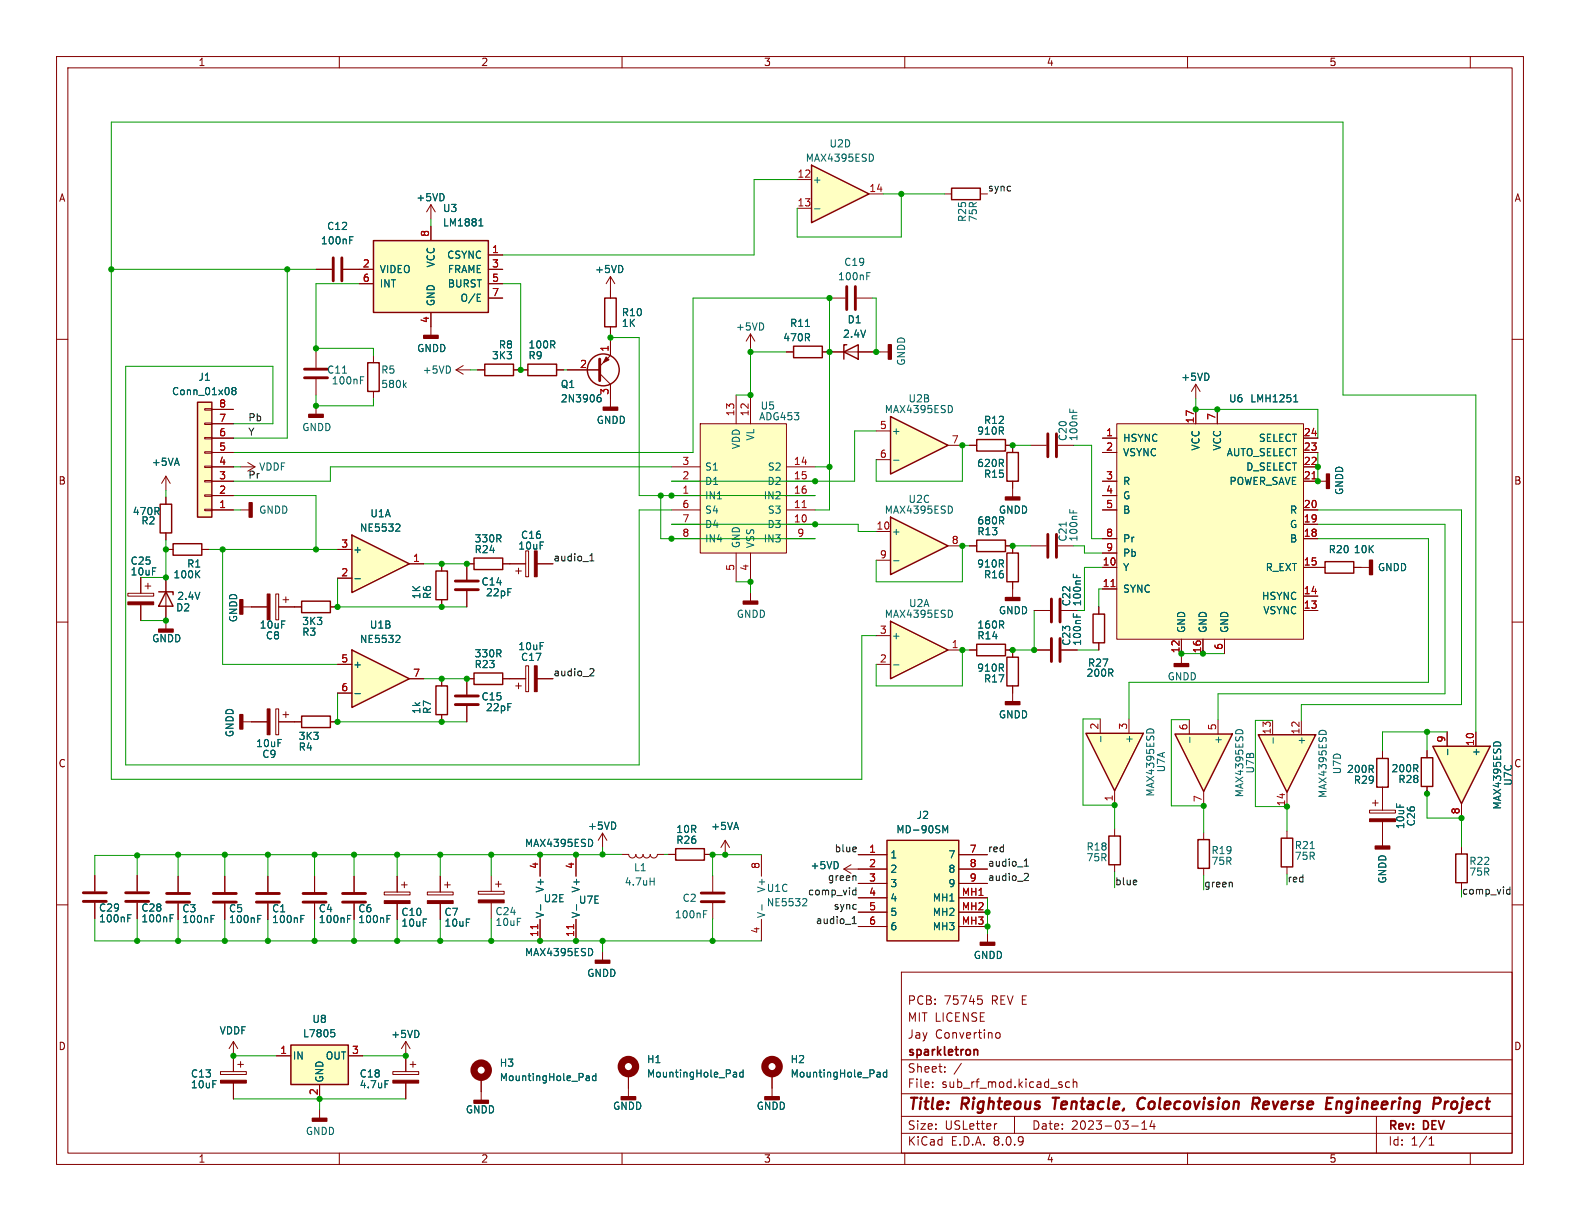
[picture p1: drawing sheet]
<svg xmlns="http://www.w3.org/2000/svg" width="279mm" height="216mm" viewBox="0 0 279 216" stroke-linecap="round" stroke-linejoin="round" font-family="sans-serif">
<g fill="none" stroke="#840000" stroke-width=".18">
<path d="M10 10h259.4v195.9h-259.4zM12 12h255.4v191.9h-255.4zM60 10v2M110 10v2M160 10v2M210 10v2M260 10v2M10 60h2M55.9 62.2v2.8M55.9 67.1v2.8M267.4 60h2M10 110h2"/>
<path d="M267.4 110h2M10 160h2M159.4 171.9h108v32h-108zM172.9 176.1h.7M173.1 176.7h.3l.3 .2-.1 .6-.5 .1M267.4 160h2M159.4 197.4h108M159.4 193.4h108M159.4 187.4h108M164.9 192.1v.2M164.9 191.4v.1M167.1 189.4v.2"/>
<path d="M167.1 188.7v.1M170 188l-1.3 1.9M176.1 182.9l.3-.3 .3 .1 .2 .2v.4l-.2 .2-.3 .1-.3-.3M176.3 198.7l-.3 .1M179.4 197.4v3M189.1 191.4l-.4-.1-.3 .3v.4l.2 .2h.5M189.8 191.4l.2-.1 .4 .1v.9M189.8 190.8v1.5M200.1 199.1h1.2M201.9 199.7h.9M201.9 198.6l.5-.4v1.5M203.7 198.1l-.3 1.1h.9"/>
<path d="M204.1 198.7v1M243.4 197.4v6.5M60 203.9v2M110 203.9v2M159.4 200.4h108M160 203.9v2M210 203.9v2M252.7 202.5h.9M252.7 201.4l.4-.4v1.5M260 203.9v2"/>
</g>
<path d="M186.1 194.1h1.2M186.7 194.1l-.2 2M202.1 194.1a1.13 1.13 0 0 0-.9 .7 1.13 1.13 0 0 0 .2 1.2l.3 .1 .5-.1M221.5 195.2h.8a.55 .55 0 0 0 .4-.5 .55 .55 0 0 0-.3-.6h-.7l-.3 2M222 195.2l.6 .9M236.4 194.8l-.1 1.3M237 194.8l-.6 .2M255.6 194.8l-.2 1.3M256.2 194.8l-.4 .1-.3 .3M256.8 195l-.2 .7 .2 .3" fill="none" stroke="#840000" stroke-width=".4"/>
<path d="M172.3 185.6h.5l.1 1" fill="none" stroke="#840000" stroke-width=".3"/>
<path d="M53.8 65.3h4.1M53.8 66.8h4.1" fill="none" stroke="#840000" stroke-width=".51"/>
<path d="M60.6 66h.7M63.7 67.2h.5M63.7 66.6h.6" fill="none" stroke="#006464" stroke-width=".18"/>
<path d="M156.8 148.6h12.7v17.8h-12.7z" fill="#ffffc2"/>
<path d="M156.8 148.6h12.7v17.8h-12.7z" fill="none" stroke="#840000" stroke-width=".25"/>
<g fill="none" stroke="#840000" stroke-width=".18">
<path d="M55.9 47.6h2.8M60.7 47.6h2.8M151.8 151.1h5M151.8 153.7h5M151.8 156.2h5M151.8 158.8h5M169.5 151.1h5.1M169.5 153.7h5.1M169.5 156.2h5.1M169.5 158.8h5.1M151.8 161.3h5M151.8 163.8h5"/>
<path d="M169.5 161.3h5.1M169.5 163.8h5.1"/>
</g>
<path d="M61.8 42.5h.5M61.8 41.9h.6M166.7 146l.5 .9 .4-.9v1.3" fill="none" stroke="#006464" stroke-width=".18"/>
<path d="M58.9 45.6v4.1M60.5 45.6v4.1" fill="none" stroke="#840000" stroke-width=".51"/>
<path d="M66 42.5h20.4v12.7h-20.4z" fill="#ffffc2"/>
<path d="M168.3 33.3h5.1v2h-5.1zM66 42.5h20.4v12.7h-20.4zM65 64.1h2.1v5.1h-2.1zM172.7 95.5h5.1v2h-5.1zM178.1 97.8h2v5.1h-2zM172.7 113.9h5.1v2.1h-5.1zM193.3 108.6h2v5.1h-2zM119.5 150.1h5.1v2h-5.1z" fill="none" stroke="#840000" stroke-width=".25"/>
<g fill="none" stroke="#840000" stroke-width=".18">
<path d="M167 34.3h1.3M173.4 34.3h1.2M63.5 47.6h2.5M63.5 50.2h2.5M76.2 40v2.5M76.2 55.2v4.1M86.4 45.1h2.5M86.4 47.6h2.5M86.4 50.2h2.5M86.4 52.7h2.5M55.9 71.8v1.5M66 62.9v1.2"/>
<path d="M66 69.2v1.3M80.6 65.4h2.6M80.6 65.4l1.3 .8M81.9 64.6l-1.3 .8M211.5 67.9l-.8 1.3M211.5 67.9v2.6M211.5 67.9l.7 1.3M82.5 99.7v2.8M171.4 96.5h1.3M177.8 96.5h1.3v1.3M179.1 86.4v1.5M182.2 96.5h2.8"/>
<path d="M187.1 96.5h2.8M82.5 104.5v2.8M132.7 104.8v1.5M171.4 114.9h1.3M177.8 114.9h1.3M179.1 102.9v2.8M182.9 114.9h2.8M182.9 108h2.8M187.7 114.9h2.8M187.7 108h2.8M194.3 107.3v1.3M194.3 113.7v1.2"/>
<path d="M208.9 115.8v1.5M109.9 151.1h1.3a.64 .64 0 0 0 .6 .6 .64 .64 0 0 0 .6-.6 .64 .64 0 0 0 .7 .6 .64 .64 0 0 0 .6-.6 .64 .64 0 0 0 .7 .6 .64 .64 0 0 0 .6-.6 .64 .64 0 0 0 .6 .6 .64 .64 0 0 0 .7-.6h1.2M118.2 151.1h1.3M124.6 151.1h1.2M126 154.9v2.8M126 159.7v2.8M134.6 151.1v3.8M149.2 153.7l1.3 .7M149.2 153.7h2.6M150.5 152.9l-1.3 .8M134.6 162.6v3.8M174.6 165.1v1.5"/>
<path d="M136.5 189.9v4"/>
</g>
<g fill="none" stroke="#006464" stroke-width=".18">
<path d="M84.7 39.9h.7M84.8 39l.2-.3v1.2M84.4 53.3h.6M84.4 52h.6M71.5 68l.3 .5M71.8 67.7l-.4 .5M188.5 92.3v.8M189.2 90.1v.6M189.8 90.3v.4M189.8 101.5v.6M189.8 108.5v.6M190.4 101.7v.4"/>
<path d="M190.4 108.7v.4M115 155.8h.7M115.7 155.2v1.3M134.7 160v.9M142.1 158.9h.3M142.7 159.3l-.8 .9h.8M124.4 161.6h.4M124.4 161h.6M155.2 189.6l.4 .1 .1 .7M155.7 190.4h-.5M155.7 189.9l-.5 .1M156.8 189.7l-.4-.1-.2 .2 .1 .6h.5"/>
<path d="M156.8 189.2v1.2"/>
</g>
<g fill="#840000" stroke="#840000" stroke-width=".25">
<path d="M177.8 105.7h2.5v.5h-2.5z"/>
<path d="M74.9 59.3h2.6v.5h-2.6z"/>
<path d="M173.4 166.6h2.5v.5h-2.5z"/>
<path d="M54.6 73.3h2.5v.5h-2.5z"/>
<path d="M177.8 87.9h2.5v.5h-2.5z"/>
<path d="M207.6 117.3h2.6v.6h-2.6z"/>
<path d="M131.4 106.3h2.6v.5h-2.6z"/>
<path d="M135.3 193.9h2.5v.5h-2.5z"/>
</g>
<path d="M185.3 94.5v4.1M186.8 94.5v4.1M80.5 102.7h4.1M80.5 104.3h4.1M185.9 105.9v4.1M185.9 112.9v4.1M187.5 105.9v4.1M187.5 112.9v4.1M124 157.9h4.1M124 159.4h4.1" fill="none" stroke="#840000" stroke-width=".51"/>
<circle cx="136.5" cy="188.6" r="1.27" fill="none" stroke="#840000" stroke-width="1.3"/>
<path d="M197.5 74.9h33v38.1h-33z" fill="#ffffc2"/>
<g fill="none" stroke="#840000" stroke-width=".18">
<path d="M194.9 77.5h2.6M197.5 74.9h33v38.1h-33zM211.5 72.4v2.5M215.3 72.4v2.5M230.5 77.5h2.5M194.9 95.3h2.6M194.9 80h2.6M194.9 90.2h2.6M194.9 85.1h2.6M194.9 87.6h2.6M194.9 97.8h2.6M230.5 95.3h2.5"/>
<path d="M230.5 92.7h2.5M230.5 80h2.5M230.5 90.2h2.5M230.5 85.1h2.5M230.5 82.6h2.5M194.9 100.3h2.6M194.9 104.1h2.6M208.9 113v2.6M212.7 113v2.6M216.5 113v2.6M230.5 100.3h2.5M230.5 108h2.5"/>
<path d="M230.5 105.4h2.5"/>
</g>
<path d="M232 84.7h.7M196.5 103.7h.7" fill="none" stroke="#a90000" stroke-width=".18"/>
<path d="M228.8 71.1h.7M228.9 70.1l.2-.3v1.3" fill="none" stroke="#006464" stroke-width=".18"/>
<path d="M123.8 74.9h15.3v22.9h-15.3z" fill="#ffffc2"/>
<g fill="none" stroke="#840000" stroke-width=".18">
<path d="M76.2 36.2l.8 1.3M76.2 36.2v2.5M76.2 36.2l-.8 1.3M123.8 74.9h15.3v22.9h-15.3zM130.2 69.9v5M132.7 69.9v5M118.7 87.6h5.1M118.7 92.7h5.1M118.7 90.2h5.1M118.7 82.6h5.1M118.7 85.1h5.1M118.7 95.3h5.1"/>
<path d="M130.2 97.8v5.1M132.7 97.8v5.1M139.1 87.6h5M139.1 92.7h5M139.1 90.2h5M139.1 82.6h5M139.1 85.1h5M139.1 95.3h5"/>
</g>
<path d="M141.8 89.8h.8" fill="none" stroke="#a90000" stroke-width=".18"/>
<path d="M143.5 29.2l10.2 5.1-10.2 5.1z" fill="#ffffc2"/>
<path d="M143.5 29.2l10.2 5.1-10.2 5.1z" fill="none" stroke="#840000" stroke-width=".25"/>
<path d="M141 31.8h2.5M141 36.8h2.5M153.7 34.3h2.5" fill="none" stroke="#840000" stroke-width=".18"/>
<path d="M144 36.9h1M154.2 27.3l.3 .5-.3 .7" fill="none" stroke="#006464" stroke-width=".18"/>
<path d="M157.5 109.9l10.1 5-10.1 5.1z" fill="#ffffc2"/>
<path d="M157.5 109.9l10.1 5-10.1 5.1z" fill="none" stroke="#840000" stroke-width=".25"/>
<path d="M154.9 117.5h2.6M154.9 112.4h2.6M167.6 114.9h2.6" fill="none" stroke="#840000" stroke-width=".18"/>
<path d="M158 117.6h1M168.2 108l.2 .4-.2 .7" fill="none" stroke="#006464" stroke-width=".18"/>
<path d="M157.5 91.4l10.1 5.1-10.1 5.1z" fill="#ffffc2"/>
<path d="M157.5 91.4l10.1 5.1-10.1 5.1zM178.1 116.2h2v5.1h-2z" fill="none" stroke="#840000" stroke-width=".25"/>
<path d="M154.9 94h2.6M154.9 99.1h2.6M167.6 96.5h2.6M179.1 114.9v1.3M179.1 121.3v2.8M128.2 148.6l-.7 1.3M128.2 148.6v2.5M128.2 148.6l.8 1.3" fill="none" stroke="#840000" stroke-width=".18"/>
<path d="M158 99.2h1M168.2 89.5l.2 .5-.2 .7" fill="none" stroke="#006464" stroke-width=".18"/>
<path d="M177.8 124.1h2.5v.5h-2.5z" fill="#840000" stroke="#840000" stroke-width=".25"/>
<path d="M253.4 132h10.1l-5.1 10.1z" fill="#ffffc2"/>
<path d="M251.3 134h2.1v5.1h-2.1zM253.4 132h10.1l-5.1 10.1z" fill="none" stroke="#840000" stroke-width=".25"/>
<path d="M252.3 132.7v1.3M252.3 139.1v1.2M255.9 129.4v2.6M261 129.4v2.6M258.4 142.1v2.6" fill="none" stroke="#840000" stroke-width=".18"/>
<path d="M256 132.5v1M264.2 131.4l.4-.2 .7 .2" fill="none" stroke="#006464" stroke-width=".18"/>
<path d="M222.5 129.9h10.2l-5.1 10.2z" fill="#ffffc2"/>
<path d="M222.5 129.9h10.2l-5.1 10.2z" fill="none" stroke="#840000" stroke-width=".25"/>
<path d="M225 127.4v2.5M230.1 127.4v2.5M227.6 140.1v2.5" fill="none" stroke="#840000" stroke-width=".18"/>
<path d="M225.1 130.5v.9M233.3 129.4l.5-.3 .7 .3" fill="none" stroke="#006464" stroke-width=".18"/>
<path d="M207.8 129.8h10.1l-5 10.2z" fill="#ffffc2"/>
<path d="M53.3 126.6h5.1v2.1h-5.1zM207.8 129.8h10.1l-5 10.2zM243.5 134.1h2v5.1h-2zM196.1 147.8h2v5.1h-2z" fill="none" stroke="#840000" stroke-width=".25"/>
<g fill="none" stroke="#840000" stroke-width=".18">
<path d="M52.1 127.6h1.2M58.4 127.6h1.3M82.5 120v2.8M82.5 124.8v2.8M210.3 127.3v2.5M212.9 140v2.5M215.4 127.3v2.5M244.5 132.8v1.3M244.5 139.2v1.3M106.6 147.3l.7 1.3M106.6 147.3v2.6M106.6 147.3l-.8 1.3"/>
<path d="M197.1 146.6v1.2M197.1 152.9v1.3"/>
</g>
<path d="M210.4 130.3v1M218.6 129.2l.5-.2 .6 .2" fill="none" stroke="#006464" stroke-width=".18"/>
<path d="M80.5 123.1h4.1M80.5 124.6h4.1" fill="none" stroke="#840000" stroke-width=".51"/>
<path d="M192 129.7h10.2l-5.1 10.1z" fill="#ffffc2"/>
<path d="M234.3 99.3h5.1v2h-5.1zM53.3 106.3h5.1v2h-5.1zM192 129.7h10.2l-5.1 10.1z" fill="none" stroke="#840000" stroke-width=".25"/>
<path d="M52.1 107.3h1.2M58.4 107.3h1.3M233 100.3h1.3M239.4 100.3h2.8M194.6 127.1v2.6M197.1 139.8v2.6M199.6 127.1v2.6" fill="none" stroke="#840000" stroke-width=".18"/>
<path d="M194.7 130.2v1M202.8 129.1l.5-.2 .7 .2" fill="none" stroke="#006464" stroke-width=".18"/>
<path d="M242.2 99.1h.5v2.5h-.5z" fill="#840000" stroke="#840000" stroke-width=".25"/>
<path d="M62.2 114.9l10.2 5.1-10.2 5.1z" fill="#ffffc2"/>
<path d="M93.3 64.4h5.1v2h-5.1zM172.7 77.7h5.1v2.1h-5.1zM83.8 98.7h5.1v2h-5.1zM178.1 80h2v5.1h-2zM62.2 114.9l10.2 5.1-10.2 5.1zM83.8 119h5.1v2h-5.1zM77.1 121.3h2v5.1h-2z" fill="none" stroke="#840000" stroke-width=".25"/>
<g fill="none" stroke="#840000" stroke-width=".18">
<path d="M92.1 65.4h1.2M98.4 65.4h1.3M171.4 78.7h1.3M177.8 78.7h1.3v1.3M182.2 78.7h2.8M187.1 78.7h2.8M82.5 99.7h1.3M88.9 99.7h4.1M93 97.4h.5v4.6h-.5zM95 99.7h2.8M179.1 85.1v1.3M233 85.1h1.6"/>
<path d="M59.7 117.5h2.5M91.2 101h1M91.7 100.5v1M93 117.7h.5v4.6h-.5zM59.7 122.6h2.5M72.4 120h2.5M78.1 120v1.3M78.1 126.4v1.2M82.5 120h1.3M88.9 120h4.1M91.2 121.3h1M91.7 120.8v1"/>
<path d="M95 120h2.8"/>
</g>
<path d="M189.2 72.3v.6M189.8 72.5v.4M70.2 112.3l.4 .1 .1 .3-.8 .9h.8M62.8 122.7h.9" fill="none" stroke="#006464" stroke-width=".18"/>
<g fill="#840000" stroke="#840000" stroke-width=".18">
<path d="M94.5 117.7h.5v4.6h-.5z"/>
<path d="M94.5 97.4h.5v4.6h-.5z"/>
</g>
<path d="M234.6 83.8h.5v2.6h-.5z" fill="#840000" stroke="#840000" stroke-width=".25"/>
<path d="M185.3 76.7v4.1M186.8 76.7v4.1" fill="none" stroke="#840000" stroke-width=".51"/>
<path d="M62.2 94.6l10.2 5.1-10.2 5.1z" fill="#ffffc2"/>
<path d="M85.7 64.4h5.1v2h-5.1zM62.2 94.6l10.2 5.1-10.2 5.1zM77.1 101h2v5h-2zM211.8 148.5h2.1v5h-2.1z" fill="none" stroke="#840000" stroke-width=".25"/>
<path d="M84.5 65.4h1.2M90.8 65.4h1.3M59.7 97.2h2.5M72.4 99.7h2.5M78.1 99.7v1.3M59.7 102.2h2.5M78.1 106v1.3M212.9 147.2v1.3M212.9 153.5v1.3" fill="none" stroke="#840000" stroke-width=".18"/>
<path d="M70.2 92.7h.4l.1 .3-.8 .9h.8M62.8 102.3h.9" fill="none" stroke="#006464" stroke-width=".18"/>
<path d="M34.9 71.1h2.6v20.3h-2.6z" fill="#ffffc2"/>
<g fill="none" stroke="#840000" stroke-width=".18">
<path d="M107.9 48.9l.8 1.3M107.9 48.9v3.8M107.9 57.8v1.3M107.9 48.9l-.7 1.3M132.7 59.1l.8 1.2M132.7 59.1v2.5M132.7 59.1l-.7 1.2M146.7 52.7h2.8M151.5 52.7h2.8M36.2 72.3h1.3v.2h-1.3zM36.2 74.8h1.3v.3h-1.3zM36.2 77.3h1.3v.3h-1.3z"/>
<path d="M36.2 79.9h1.3v.2h-1.3zM37.5 77.5h3.8M37.5 74.9h3.8M37.5 72.4h3.8M100.3 65.4h5.7M106 66l1.9 1.9v4.1M107.9 60.3v2.6l-1.9 1.9M146.7 62.2h7.6M155.6 62.2h1.5M29.3 84.2l-.7 1.3M29.3 84.2v2.5M29.3 84.2l.8 1.3"/>
<path d="M36.2 82.4h1.3v.3h-1.3zM36.2 85h1.3v.2h-1.3zM36.2 87.5h1.3v.3h-1.3zM36.2 90h1.3v.3h-1.3zM37.5 90.2h3.8M37.5 87.6h3.8M37.5 85.1h3.8M37.5 82.6h3.8M37.5 80h3.8M42.5 90.2h1.6M42.5 82.6h2.6M43.8 81.8l1.3 .8"/>
<path d="M45.1 82.6l-1.3 .7M22.6 104.9h4.6v.5h-4.6zM24.9 102.1v2.8M24.9 106.9v2.8M25.7 103.6h1M26.2 103.1v1M29.3 102.1v9.2M42.9 107.3h4.3M48.8 105h.5v4.6h-.5zM49.3 107.3h2.8M50 106h1.1M50.5 105.5v1.1"/>
<path d="M42.9 127.6h4.3M48.8 125.3h.5v4.6h-.5zM49.3 127.6h2.8M50 126.4h1.1M50.5 125.9v1M16.8 154.8v2.8M16.8 159.6v2.8M24.3 154.8v2.8M24.3 159.6v2.8M31.5 154.9v2.8M31.5 159.8v2.8M39.8 154.9v2.8"/>
<path d="M39.8 159.8v2.8M47.4 154.9v2.8M47.4 159.8v2.8M55.6 154.9v2.8M55.6 159.8v2.8M62.6 154.9v2.8M62.6 159.8v2.8M67.9 157.7h4.6v.5h-4.6zM70.2 154.9v2.8M70.2 159.8v2.8M71 156.5h1M71.5 156v1"/>
<path d="M84.6 157.6h4.6v.5h-4.6zM86.9 154.8v2.8M86.9 159.6v2.8M87.6 156.3h1M88.1 155.8v1M95.5 151.1v3.8M101.9 151.1v3.8M227.6 146.9v1.3M227.6 153.3v1.3M242.2 143.3h4.6v.5h-4.6zM242.7 142h1M243.2 141.5v1"/>
<path d="M244.5 140.5v2.8M244.5 145.3v4.3M258.4 149.7v1.3M258.4 156.1v1.3M95.5 162.6v3.8M101.9 162.6v3.8M106.6 168.3v1.5M69.5 189.5h4.5v.5h-4.5zM71.8 184.2l-.8 1.2M71.8 184.2v5.3M71.8 191.5v2.8M71.8 184.2l.7 1.2"/>
<path d="M72.5 188.2h1M73 187.7v1M85.1 190.5v4.1M111.1 189.9v4"/>
</g>
<g fill="none" stroke="#840000" stroke-width=".25">
<path d="M106.9 52.7h2.1v5.1h-2.1zM34.9 71.1h2.6v20.3h-2.6zM149.2 62.2l2.6-1.2v2.5zM149.7 61h-.5v2.5M28.1 104.6h2.5v.6M29.3 104.6l1.3 2.6h-2.5zM226.6 148.2h2v5.1h-2zM257.4 151h2.1v5.1h-2.1z"/>
<circle cx="106.7" cy="65.4" r="2.82"/>
</g>
<g fill="none" stroke="#006464" stroke-width=".18">
<path d="M153.3 48.8h.4M153.3 48.2h.6M41.2 69.1l-.2-.3 .2-.3h.3l.2 .3-.2 .3M41.2 69.1l-.2 .2 .1 .4 .1 .1 .4-.1 .1-.1v-.3l-.2-.2M41.2 69.1h.3M105.9 69.8l-.1 .1M106.1 70.3h-.4M106.2 70.4v.5l-.1 .2-.4-.1M95.6 160v.9M101.9 160v.9M104.6 148.5l.2 .5-.2 .6M231.7 150.1h.7"/>
<path d="M22.6 162.3h.4M22.6 161.7h.6M30.1 162.3h.4M30.1 161.7h.6M37.3 162.5h.4M37.3 161.9h.6M45.6 162.5h.4M45.6 161.9h.6M53.2 162.5h.4M53.2 161.9h.6M61.5 162.5h.4M61.5 161.9h.6"/>
<path d="M68.4 162.5h.5M68.4 161.9h.6M104.6 167.8l.2 .5-.2 .6M68.1 191.1h.6M103.8 190.2l.4 .1v.8M104.2 191l-.4 .1M104.2 190.5l-.4 .1M105.4 190.3l-.4-.1-.2 .3 .1 .5h.5M105.4 189.8v1.3M129.8 189.6l.4 .1 .1 .7M130.3 190.4h-.5M130.3 189.9l-.5 .1"/>
<path d="M131.4 189.7l-.4-.1-.2 .2 .1 .6h.5M131.4 189.2v1.2"/>
</g>
<g fill="#840000" stroke="#840000" stroke-width=".25">
<path d="M243.2 149.6h2.5v.5h-2.5z"/>
<path d="M106.7 72h2.5v.5h-2.5z"/>
<path d="M157.1 61h.5v2.5h-.5z"/>
<path d="M42.4 126.4h.5v2.5h-.5z"/>
<path d="M44.1 88.9h.5v2.5h-.5z"/>
<path d="M42.4 106h.5v2.6h-.5z"/>
<path d="M83.8 194.6h2.6v.5h-2.6z"/>
<path d="M105.3 169.8h2.5v.5h-2.5z"/>
<path d="M28.1 111.3h2.5v.5h-2.5z"/>
<path d="M109.9 193.9h2.5v.5h-2.5z"/>
</g>
<g fill="#840000" stroke="#840000" stroke-width=".18">
<path d="M242.2 144.8h4.6v.5h-4.6z"/>
<path d="M107.2 63.1l.5 .5-1 .5z"/>
<path d="M47.2 105h.6v4.6h-.6z"/>
<path d="M84.6 159.1h4.6v.5h-4.6z"/>
<path d="M47.2 125.3h.6v4.6h-.6z"/>
<path d="M67.9 159.3h4.6v.5h-4.6z"/>
<path d="M69.5 191h4.5v.5h-4.5z"/>
<path d="M22.6 106.4h4.6v.5h-4.6z"/>
</g>
<g fill="none" stroke="#840000" stroke-width=".51">
<path d="M149.7 50.7v4M151.3 50.7v4M106 63.5v3.8M14.7 157.9h4.1M14.7 159.4h4.1M22.2 157.9h4.1M22.2 159.4h4.1M29.5 158h4M29.5 159.5h4M37.7 158h4.1M37.7 159.5h4.1M45.3 158h4.1"/>
<path d="M45.3 159.5h4.1M53.6 158h4.1M53.6 159.5h4.1M60.6 158h4M60.6 159.5h4"/>
</g>
<path d="M95.1 163.5v.7M101.4 163.5v.7" fill="none" stroke="#a90000" stroke-width=".18"/>
<g fill="none" stroke="#840000" stroke-width="1.3">
<circle cx="85.1" cy="189.2" r="1.27"/>
<circle cx="111.1" cy="188.6" r="1.27"/>
</g>
<path d="M157.5 73.7l10.1 5-10.1 5.1z" fill="#ffffc2"/>
<path d="M157.5 73.7l10.1 5-10.1 5.1z" fill="none" stroke="#840000" stroke-width=".25"/>
<path d="M154.9 76.2h2.6M167.6 78.7h2.6M154.9 81.3h2.6M75.6 157.7h4.5v.5h-4.5zM77.9 154.9v2.8M77.9 159.8v2.8M78.6 156.5h1M79.1 156v1" fill="none" stroke="#840000" stroke-width=".18"/>
<path d="M168.2 71.8l.2 .4-.2 .7M158 81.4h1" fill="none" stroke="#006464" stroke-width=".18"/>
<path d="M75.6 159.3h4.5v.5h-4.5z" fill="#840000" stroke="#840000" stroke-width=".18"/>
<path d="M51.4 184.8h10.2v7h-10.2z" fill="#ffffc2"/>
<path d="M140.3 61.2h5.1v2h-5.1zM28.3 89.2h2.1v5h-2.1zM30.6 96.1h5.1v2.1h-5.1zM51.4 184.8h10.2v7h-10.2z" fill="none" stroke="#840000" stroke-width=".25"/>
<g fill="none" stroke="#840000" stroke-width=".18">
<path d="M55.9 47.6h2.8M60.7 47.6h5.3M63.5 50.2h2.5M76.2 40v2.5M76.2 55.2v2.6M86.4 45.1h2.5M86.4 47.6h2.5M86.4 50.2h2.5M86.4 52.7h2.5M107.9 51.4v1.3M107.9 57.8v1.3M37.5 77.5h3.8"/>
<path d="M37.5 74.9h3.8M37.5 72.4h3.8M84.5 65.4h1.2M90.8 65.4h2.5M98.4 65.4h1.3M100.3 65.4h5.7M107.9 60.3v2.6M107.9 67.9v2.6M139.1 62.2h1.2M145.4 62.2h3.8M151.8 62.2h2.5M171.4 78.7h1.3"/>
<path d="M177.8 78.7h1.3v1.3M194.9 77.5h2.6M211.5 72.4v2.5M215.3 72.4v2.5M230.5 77.5h2.5M29.3 87.9v1.3M29.3 94.2v1.3M29.3 97.2h1.3M35.7 97.2h1.3M37.5 80h3.8M37.5 90.2h3.8M37.5 85.1h3.8"/>
<path d="M37.5 82.6h3.8M37.5 87.6h3.8M59.7 97.2h2.5M72.4 99.7h2.5M78.1 99.7v1.3M83.8 99.7h-1.3v2.8M88.9 99.7h4.1M95 99.7h2.8M171.4 96.5h1.3M177.8 96.5h1.3v1.3M179.1 85.1v1.3M194.9 95.3h2.6"/>
<path d="M194.9 80h2.6M194.9 90.2h2.6M194.9 85.1h2.6M194.9 87.6h2.6M194.9 97.8h2.6M230.5 95.3h2.5M230.5 92.7h2.5M230.5 80h2.5M230.5 90.2h2.5M230.5 85.1h2.5M230.5 82.6h2.5M24.9 102.1v2.8"/>
<path d="M24.9 106.9v2.8M29.3 102.1v2.5M29.3 107.2v2.5M44.4 107.3h2.8M49.3 107.3h4M58.4 107.3h1.3M59.7 117.5h2.5M59.7 102.2h2.5M78.1 106v1.3M82.5 104.5v2.8M171.4 114.9h1.3M177.8 114.9h1.3v1.3"/>
<path d="M179.1 102.9v1.2M182.9 114.9h2.8M182.9 108h2.8M187.7 114.9h2.8M187.7 108h2.8M194.3 107.3v1.3M194.3 113.7v1.2M194.9 100.3h2.6M194.9 104.1h2.6M208.9 113v2.6M212.7 113v2.6M216.5 113v2.6"/>
<path d="M230.5 108h2.5M230.5 100.3h3.8M230.5 105.4h2.5M239.4 100.3h1.3M44.4 127.6h2.8M49.3 127.6h4M58.4 127.6h1.3M59.7 122.6h2.5M72.4 120h2.5M78.1 120v1.3M78.1 126.4v1.2M82.5 124.8v2.8"/>
<path d="M83.8 120h-1.3v2.8M88.9 120h4.1M95 120h2.8M179.1 121.3v1.3M244.5 132.8v1.3M244.5 139.2v4.1M252.3 132.7v1.3M252.3 139.1v1.2M255.9 129.4v2.6M261 129.4v2.6M16.8 154.8v2.8M16.8 159.6v2.8"/>
<path d="M24.3 154.8v2.8M24.3 159.6v2.8M31.5 154.9v2.8M31.5 159.8v2.8M39.8 154.9v2.8M39.8 159.8v2.8M47.4 154.9v2.8M47.4 159.8v2.8M55.6 154.9v2.8M55.6 159.8v2.8M62.6 154.9v2.8M62.6 159.8v2.8"/>
<path d="M70.2 154.9v2.8M70.2 159.8v2.8M77.9 154.9v2.8M77.9 159.8v2.8M95.5 151.1v3.8M101.9 151.1v3.8M118.2 151.1h1.3M124.6 151.1h1.2M151.8 151.1h5M151.8 153.7h5M151.8 156.2h5M151.8 158.8h5"/>
<path d="M169.5 151.1h5.1M169.5 153.7h5.1M169.5 156.2h5.1M169.5 158.8h5.1M244.5 145.3v2.8M258.4 142.1v2.6M95.5 162.6v3.8M101.9 162.6v3.8M151.8 161.3h5M151.8 163.8h5M169.5 161.3h5.1M169.5 163.8h5.1"/>
<path d="M39 189.5h4.6v.5h-4.6zM41.3 184.2l-.8 1.2M41.3 184.2v5.3M41.3 191.5v2.8M41.3 184.2l.7 1.2M42 188.2h1.1M42.5 187.7v1M48.9 186.7h2.5M56.5 191.8v2.5M56.5 196.2v1.5M61.6 186.7h2.5M71.8 186.7v2.8"/>
<path d="M71.8 191.5v2.8M85.1 190.5v2.5M111.1 189.9v2.5M136.5 189.9v2.5"/>
</g>
<g fill="none" stroke="#006464" stroke-width=".18">
<path d="M84.7 39.9h.7M84.8 39l.2-.3v1.2M61.8 42.5h.5M61.8 41.9h.6M84.4 53.3h.6M84.4 52h.6M142.4 57.7h.8M41.2 69.1l-.2-.3 .2-.3h.3l.2 .3-.2 .3M41.2 69.1l-.2 .2 .1 .4 .1 .1 .4-.1 .1-.1v-.3l-.2-.2M41.2 69.1h.3M105.9 69.8l-.1 .1M106.1 70.3h-.4"/>
<path d="M106.2 70.4v.5l-.1 .2-.4-.1M228.8 71.1h.7M228.9 70.1l.2-.3v1.3M70.2 92.7h.4l.1 .3-.8 .9h.8M34.8 101.5l.5 .7M35.3 100.9l-.7 .7M62.8 102.3h.9M70.2 112.3l.4 .1 .1 .3-.8 .9h.8M189.8 101.5v.6M189.8 108.5v.6M190.4 101.7v.4M190.4 108.7v.4"/>
<path d="M62.8 122.7h.9M256 132.5v1M264.2 131.4l.4-.2 .7 .2M95.6 160v.9M101.9 160v.9M104.6 148.5l.2 .5-.2 .6M166.7 146l.5 .9 .4-.9v1.3M22.6 162.3h.4M22.6 161.7h.6M30.1 162.3h.4M30.1 161.7h.6M37.3 162.5h.4"/>
<path d="M37.3 161.9h.6M45.6 162.5h.4M45.6 161.9h.6M53.2 162.5h.4M53.2 161.9h.6M61.5 162.5h.4M61.5 161.9h.6M68.4 162.5h.5M68.4 161.9h.6M104.6 167.8l.2 .5-.2 .6M58.5 182.1h.6M58.7 182.5h.3l.2 .3-.1 .5h-.4"/>
<path d="M68.1 191.1h.6M103.8 190.2l.4 .1v.8M104.2 191l-.4 .1M104.2 190.5l-.4 .1M105.4 190.3l-.4-.1-.2 .3 .1 .5h.5M105.4 189.8v1.3M129.8 189.6l.4 .1 .1 .7M130.3 190.4h-.5M130.3 189.9l-.5 .1M131.4 189.7l-.4-.1-.2 .2 .1 .6h.5M131.4 189.2v1.2M155.2 189.6l.4 .1 .1 .7"/>
<path d="M155.7 190.4h-.5M155.7 189.9l-.5 .1M156.8 189.7l-.4-.1-.2 .2 .1 .6h.5M156.8 189.2v1.2"/>
</g>
<path d="M55.2 197.7h2.6v.5h-2.6z" fill="#840000" stroke="#840000" stroke-width=".25"/>
<path d="M39 191h4.6v.5h-4.6z" fill="#840000" stroke="#840000" stroke-width=".18"/>
<g fill="none" stroke="#0f0f0f" stroke-width=".18">
<path d="M104.3 99.2h.7M104.3 98.3l.4-.4v1.3M104.5 118.2l.4 .1 .1 .3-.8 .9h.8M150.9 158.2h.5M150.9 157.5h.5M151.3 154.9l.1 .8M151.4 149.8v.3l-.6 .1M151.4 157v1.2M181.1 153.2h.8M181.1 152.3l.4-.4v1.3M181.3 154.4l.4 .1 .2 .3-.8 .9h.8M201 155.7v.2l-.6 .1"/>
<path d="M217.9 156.1v.7M266.5 158h.5M266.5 157.3h.5M267 156.8v1.3M150.7 163.3h.7M150.7 162.4l.4-.4v1.3"/>
</g>
<g fill="none" stroke="#009600" stroke-width=".18">
<path d="M76.2 38.7v1.3M141 31.8h-7.7v13.3h-44.4M156.2 34.3h10.8M159.4 34.3v7.6h-18.4v-5.1M19.7 47.6h36.2M50.8 47.6v29.9h-9.5M63.5 50.2h-7.6v12M88.9 50.2h3.2v15.2M107.9 59.7h5.1v27.9h31.1M107.9 59.1v1.2M154.3 52.7h.6v9.5M41.3 74.9h7v-10.1h-26.1v70.5h90.8v-45.1h5.7"/>
<path d="M55.9 69.9v1.9h10.1v-1.3M55.9 61.6h10.1v1.3M83.2 65.4h1.3M99.7 65.4h.6M132.7 62.2h6.4M132.7 61.6v8.3h-2.5M154.3 62.2h1.3M154.9 76.2h-3.8v8.9h-32.4M171.4 78.7h-1.2v6.4h-15.3v-3.8M179.1 78.7h3.1M189.9 78.7h3.1v16.6h1.9M211.5 70.5v1.9h21.5v5.1"/>
<path d="M29.3 95.5v6.6h-4.4M29.3 86.7v1.2M37 97.2h22.7M39.4 97.2v20.3h20.3M41.3 87.6h14.6v9.6M41.3 90.2h1.2M41.3 80h81.3v-27.3h24.1v37.5h-2.6M41.3 82.6h1.2M74.9 99.7h7.6M116.8 87.6v7.7h27.3M118.7 82.6h-60.3v2.5h-17.1M118.7 92.7h33.1v1.3h3.1"/>
<path d="M144.1 82.6h2.6M171.4 96.5h-1.2v6.4h-15.3v-3.8M179.1 96.5h3.1M189.9 96.5h1.9v1.3h3.1M233 95.3h19.6v25.4h-53v6.4M233 90.2h25.4v34.4h-28.3v2.8M233 92.7h22.5v30h-40.1v4.6M233 80v5.1M24.9 109.7h4.4M59.7 102.2v5.1h22.8M130.2 102.9h2.5v1.9M154.9 112.4h-2.5v25.4h-132.7v-116.2h217.8v48.3h23.5v59.5"/>
<path d="M171.4 114.9h-1.2v6.4h-15.3v-3.8M182.9 108v6.9h-3.8M190.5 114.9h3.8M194.9 104.1h-.6v3.2M194.9 100.3h-3.1v7.7h-1.3M208.9 115.6h7.6M59.7 122.6v5h22.8M74.9 120h7.6M194.6 127.1h-3.1v15.3h5.6v4.2M210.3 127.3h-3.2v15.2h5.8v4.7M225 127.4h-3v15.2h5.6v4.3M252.3 129.4v3.3"/>
<path d="M255.9 129.4h-11.4v3.4M24.3 151.3h-7.5v3.5M31.5 151.1v3.8M39.8 151.1v3.8M47.4 151.1v3.8M55.6 151.1v3.8M62.6 151.1v3.8M70.2 151.1v3.8M77.9 151.1v3.8M86.9 151.1v3.7M106.6 151.1h3.3M106.6 149.9v1.2h-82.3v3.7"/>
<path d="M117.5 151.1h.7M125.8 151.1h.2v3.8M126 151.1h8.6M174.6 158.8v6.3M197.1 154.2v2.8M212.9 154.8v2.6M252.3 140.2v4.5h6.1v5M16.8 162.4v4h117.8M24.3 162.4v4M31.5 162.6v3.8M39.8 162.6v3.8M47.4 162.6v3.8"/>
<path d="M55.6 162.6v3.8M62.6 162.6v3.8M70.2 162.6v3.8M77.9 162.6v3.8M86.9 162.4v4M106.6 166.4v1.9M126 162.5v3.9M41.3 186.7h7.6M41.3 194.3h30.5M56.5 194.3v1.9M64.1 186.7h7.7"/>
</g>
<path d="M232 84.7h.7M196.5 103.7h.7M95.1 163.5v.7M101.4 163.5v.7" fill="none" stroke="#a90000" stroke-width=".18"/>
<g fill="#009600" stroke="#009600" stroke-width=".18">
<circle cx="77.9" cy="166.4" r=".46"/>
<circle cx="70.2" cy="166.4" r=".46"/>
<circle cx="86.9" cy="151.1" r=".46"/>
<circle cx="95.5" cy="151.1" r=".46"/>
<circle cx="101.9" cy="151.1" r=".46"/>
<circle cx="101.9" cy="166.4" r=".46"/>
<circle cx="86.9" cy="166.4" r=".46"/>
<circle cx="95.5" cy="166.4" r=".46"/>
<circle cx="70.2" cy="151.1" r=".46"/>
<circle cx="24.3" cy="151.3" r=".46"/>
<circle cx="31.5" cy="151.1" r=".46"/>
<circle cx="55.6" cy="151.1" r=".46"/>
<circle cx="24.3" cy="166.4" r=".46"/>
<circle cx="39.8" cy="151.1" r=".46"/>
<circle cx="47.4" cy="151.1" r=".46"/>
<circle cx="31.5" cy="166.4" r=".46"/>
<circle cx="47.4" cy="166.4" r=".46"/>
<circle cx="39.8" cy="166.4" r=".46"/>
<circle cx="55.6" cy="166.4" r=".46"/>
<circle cx="62.6" cy="166.4" r=".46"/>
<circle cx="71.8" cy="186.7" r=".46"/>
<circle cx="41.3" cy="186.7" r=".46"/>
<circle cx="56.5" cy="194.3" r=".46"/>
<circle cx="106.6" cy="166.4" r=".46"/>
<circle cx="126" cy="166.4" r=".46"/>
<circle cx="106.6" cy="151.1" r=".46"/>
<circle cx="126" cy="151.1" r=".46"/>
<circle cx="128.2" cy="151.1" r=".46"/>
<circle cx="132.7" cy="102.9" r=".46"/>
<circle cx="146.7" cy="82.6" r=".46"/>
<circle cx="170.2" cy="114.9" r=".46"/>
<circle cx="174.6" cy="161.3" r=".46"/>
<circle cx="174.6" cy="163.8" r=".46"/>
<circle cx="211.5" cy="72.4" r=".46"/>
<circle cx="215.3" cy="72.4" r=".46"/>
<circle cx="233" cy="85.1" r=".46"/>
<circle cx="233" cy="82.6" r=".46"/>
<circle cx="179.1" cy="96.5" r=".46"/>
<circle cx="170.2" cy="96.5" r=".46"/>
<circle cx="182.9" cy="114.9" r=".46"/>
<circle cx="179.1" cy="114.9" r=".46"/>
<circle cx="212.9" cy="142.5" r=".46"/>
<circle cx="258.4" cy="144.7" r=".46"/>
<circle cx="227.6" cy="142.6" r=".46"/>
<circle cx="197.1" cy="142.4" r=".46"/>
<circle cx="252.3" cy="140.3" r=".46"/>
<circle cx="212.7" cy="115.6" r=".46"/>
<circle cx="208.9" cy="115.6" r=".46"/>
<circle cx="252.3" cy="129.4" r=".46"/>
<circle cx="77.9" cy="151.1" r=".46"/>
<circle cx="62.6" cy="151.1" r=".46"/>
<circle cx="78.1" cy="127.6" r=".46"/>
<circle cx="59.7" cy="127.6" r=".46"/>
<circle cx="78.1" cy="107.3" r=".46"/>
<circle cx="59.7" cy="107.3" r=".46"/>
<circle cx="78.1" cy="99.7" r=".46"/>
<circle cx="82.5" cy="120" r=".46"/>
<circle cx="78.1" cy="120" r=".46"/>
<circle cx="118.7" cy="95.3" r=".46"/>
<circle cx="92.1" cy="65.4" r=".46"/>
<circle cx="55.9" cy="97.2" r=".46"/>
<circle cx="82.5" cy="99.7" r=".46"/>
<circle cx="107.9" cy="59.7" r=".46"/>
<circle cx="55.9" cy="61.6" r=".46"/>
<circle cx="19.7" cy="47.6" r=".46"/>
<circle cx="50.8" cy="47.6" r=".46"/>
<circle cx="55.9" cy="71.8" r=".46"/>
<circle cx="118.7" cy="87.6" r=".46"/>
<circle cx="144.1" cy="85.1" r=".46"/>
<circle cx="144.1" cy="92.7" r=".46"/>
<circle cx="170.2" cy="78.7" r=".46"/>
<circle cx="154.9" cy="62.2" r=".46"/>
<circle cx="179.1" cy="78.7" r=".46"/>
<circle cx="146.7" cy="62.2" r=".46"/>
<circle cx="146.7" cy="52.7" r=".46"/>
<circle cx="132.7" cy="69.9" r=".46"/>
<circle cx="159.4" cy="34.3" r=".46"/>
<circle cx="116.8" cy="87.6" r=".46"/>
<circle cx="132.7" cy="62.2" r=".46"/>
<circle cx="29.3" cy="102.1" r=".46"/>
<circle cx="29.3" cy="109.7" r=".46"/>
<circle cx="39.4" cy="97.2" r=".46"/>
<circle cx="29.3" cy="97.2" r=".46"/>
</g>
<g font-size="2.8" fill="#840000">
<text x="160.4" y="196.8">Title:</text>
<text x="170.1" y="196.8">Righteous</text>
<text x="187" y="196.8">Tentacle,</text>
<text x="202.8" y="196.8">Colecovision</text>
<text x="223.9" y="196.8">Reverse</text>
<text x="237.7" y="196.8">Engineering</text>
<text x="257.5" y="196.8">Project</text>
</g>
<g font-size="2.1" fill="#840000">
<text x="160.4" y="177.9">PCB:</text>
<text x="166.9" y="177.9">75745</text>
<text x="175.4" y="177.9">REV E</text>
<text x="160.4" y="183.9">Jay</text>
<text x="160.4" y="180.9">MIT LICENSE</text>
<text x="165.3" y="183.9">Convertino</text>
<text x="160.4" y="189.9">Sheet:</text>
<text x="160.4" y="187.1">sparkletron</text>
<text x="160.4" y="192.6">File:</text>
<text x="166.5" y="192.6">sub_rf_mod.kicad_sch</text>
<text x="160.4" y="202.8">KiCad</text>
<text x="160.4" y="200">Size:</text>
<text x="167.1" y="200">USLetter</text>
<text x="168.1" y="202.8">E.D.A.</text>
<text x="175.7" y="202.8">8.0.9</text>
<text x="182.4" y="200">Date:</text>
<text x="189.4" y="200">2023-03-14</text>
<text x="245.4" y="200.2">Rev:</text>
<text x="245.4" y="202.8">Id:</text>
<text x="249.5" y="202.8">1/1</text>
<text x="251.8" y="200.2">DEV</text>
</g>
<g font-size="1.8" fill="#840000">
<text x="35" y="11.9">1</text>
<text x="85" y="11.9">2</text>
<text x="135" y="11.9">3</text>
<text x="185" y="11.9">4</text>
<text x="235" y="11.9">5</text>
<text x="10.3" y="35.9">A</text>
<text x="267.7" y="35.9">A</text>
<text x="10.3" y="85.9">B</text>
<text x="267.7" y="85.9">B</text>
<text x="10.3" y="135.9">C</text>
<text x="10.3" y="185.9">D</text>
<text x="267.7" y="185.9">D</text>
<text x="35" y="205.8">1</text>
<text x="85" y="205.8">2</text>
<text x="135" y="205.8">3</text>
<text x="185" y="205.8">4</text>
<text x="235" y="205.8">5</text>
</g>
<g font-size="1.8" fill="#006464">
<text x="142.4" y="28.8">MAX4395ESD</text>
<text x="146.6" y="26.3">U2D</text>
<text x="73.5" y="35.8">+5VD</text>
<text x="143.6" y="32.6">+</text>
<text x="57.7" y="40.9">C12</text>
<text x="78.2" y="40.2">LM1881</text>
<text x="78.2" y="37.7">U3</text>
<text x="171" y="39.4" transform="rotate(-90 171 39.4)">R25</text>
<text x="172.9" y="39.4" transform="rotate(-90 172.9 39.4)">75R</text>
<text x="56.7" y="43.4">100nF</text>
<text x="77.1" y="47.4" transform="rotate(-90 77.1 47.4)">VCC</text>
<text x="79" y="45.9">CSYNC</text>
<text x="149.2" y="47.2">C19</text>
<text x="67.1" y="48.5">VIDEO</text>
<text x="67.1" y="51">INT</text>
<text x="79.1" y="48.5">FRAME</text>
<text x="79.1" y="51">BURST</text>
<text x="81.3" y="53.6">O/E</text>
<text x="105.1" y="48.5">+5VD</text>
<text x="148.1" y="49.8">100nF</text>
<text x="77.1" y="54.2" transform="rotate(-90 77.1 54.2)">GND</text>
<text x="109.9" y="58">1K</text>
<text x="109.9" y="56.1">R10</text>
<text x="130" y="58.6">+5VD</text>
<text x="139.6" y="58">R11</text>
<text x="149" y="59.9">2.4V</text>
<text x="149.8" y="57.4">D1</text>
<text x="73.7" y="62.5">GNDD</text>
<text x="86.9" y="63.7">3K3</text>
<text x="88.1" y="61.8">R8</text>
<text x="93.4" y="63.7">R9</text>
<text x="93.4" y="61.8">100R</text>
<text x="138.4" y="60.6">470R</text>
<text x="160.2" y="64.8" transform="rotate(-90 160.2 64.8)">GNDD</text>
<text x="30.3" y="70.1">Conn_01x08</text>
<text x="35" y="67.5">J1</text>
<text x="57.7" y="66.3">C11</text>
<text x="58.6" y="68.2">100nF</text>
<text x="67.3" y="66.3">R5</text>
<text x="67.3" y="68.8">580k</text>
<text x="74.7" y="66.3">+5VD</text>
<text x="99.1" y="68.8">Q1</text>
<text x="99.1" y="71.3">2N3906</text>
<text x="160.6" y="71.3">U2B</text>
<text x="208.8" y="67.5">+5VD</text>
<text x="217.2" y="71.3">U6</text>
<text x="221" y="71.3">LMH1251</text>
<text x="53.3" y="76.4">GNDD</text>
<text x="105.4" y="75.2">GNDD</text>
<text x="134.1" y="74.5">ADG453</text>
<text x="134.4" y="72.6">U5</text>
<text x="156.4" y="73.3">MAX4395ESD</text>
<text x="157.6" y="77.1">+</text>
<text x="172.7" y="77.1">910R</text>
<text x="173.9" y="75.2">R12</text>
<text x="26.8" y="82.6">+5VA</text>
<text x="45.7" y="83.4">VDDF</text>
<text x="124.6" y="83.4">S1</text>
<text x="131" y="79.5" transform="rotate(-90 131 79.5)">VDD</text>
<text x="133.6" y="78" transform="rotate(-90 133.6 78)">VL</text>
<text x="135.7" y="83.4">S2</text>
<text x="172.7" y="82.8">620R</text>
<text x="188.8" y="78.1" transform="rotate(-90 188.8 78.1)">C20</text>
<text x="190.7" y="78.1" transform="rotate(-90 190.7 78.1)">100nF</text>
<text x="198.5" y="78.3">HSYNC</text>
<text x="198.5" y="80.9">VSYNC</text>
<text x="212.3" y="79.8" transform="rotate(-90 212.3 79.8)">VCC</text>
<text x="216.1" y="79.8" transform="rotate(-90 216.1 79.8)">VCC</text>
<text x="216.8" y="80.9">AUTO_SELECT</text>
<text x="220.3" y="83.4">D_SELECT</text>
<text x="222.5" y="78.3">SELECT</text>
<text x="124.6" y="88.5">IN1</text>
<text x="124.6" y="86">D1</text>
<text x="135" y="88.5">IN2</text>
<text x="135.6" y="86">D2</text>
<text x="160.6" y="89.1">U2C</text>
<text x="173.9" y="84.7">R15</text>
<text x="198.5" y="86">R</text>
<text x="198.5" y="88.5">G</text>
<text x="217.3" y="86">POWER_SAVE</text>
<text x="237.7" y="87.6" transform="rotate(-90 237.7 87.6)">GNDD</text>
<text x="23.4" y="91.3">470R</text>
<text x="24.9" y="92.9">R2</text>
<text x="45.7" y="91">GNDD</text>
<text x="63.5" y="94.2">NE5532</text>
<text x="65.4" y="91.7">U1A</text>
<text x="92" y="95.5">C16</text>
<text x="124.6" y="91">S4</text>
<text x="124.6" y="93.6">D4</text>
<text x="135.6" y="93.6">D3</text>
<text x="135.7" y="91">S3</text>
<text x="156.4" y="91">MAX4395ESD</text>
<text x="157.6" y="94.8">+</text>
<text x="172.7" y="92.9">680R</text>
<text x="172.7" y="94.8">R13</text>
<text x="176.5" y="91">GNDD</text>
<text x="188.8" y="95.9" transform="rotate(-90 188.8 95.9)">C21</text>
<text x="190.7" y="95.9" transform="rotate(-90 190.7 95.9)">100nF</text>
<text x="198.5" y="91">B</text>
<text x="228" y="93.6">G</text>
<text x="228" y="91">R</text>
<text x="23" y="100.1">C25</text>
<text x="23" y="102">10uF</text>
<text x="33" y="100.6">R1</text>
<text x="62.4" y="98">+</text>
<text x="83.8" y="96.1">330R</text>
<text x="83.8" y="98">R24</text>
<text x="91.6" y="97.4">10uF</text>
<text x="124.6" y="96.1">IN4</text>
<text x="131" y="97" transform="rotate(-90 131 97)">GND</text>
<text x="133.6" y="97" transform="rotate(-90 133.6 97)">VSS</text>
<text x="135" y="96.1">IN3</text>
<text x="172.7" y="100.6">910R</text>
<text x="198.5" y="101.2">Y</text>
<text x="198.5" y="96.1">Pr</text>
<text x="198.5" y="98.7">Pb</text>
<text x="223.7" y="101.2">R_EXT</text>
<text x="228" y="96.1">B</text>
<text x="234.9" y="98">R20</text>
<text x="239.3" y="98">10K</text>
<text x="243.6" y="101.2">GNDD</text>
<text x="30.6" y="102.5">100K</text>
<text x="31.2" y="106.3">2.4V</text>
<text x="74.5" y="106" transform="rotate(-90 74.5 106)">1K</text>
<text x="76.4" y="106" transform="rotate(-90 76.4 106)">R6</text>
<text x="85" y="103.7">C14</text>
<text x="85.8" y="105.6">22pF</text>
<text x="160.6" y="107.5">U2A</text>
<text x="173.9" y="102.5">R16</text>
<text x="189.5" y="107.3" transform="rotate(-90 189.5 107.3)">C22</text>
<text x="191.4" y="107.3" transform="rotate(-90 191.4 107.3)">100nF</text>
<text x="198.5" y="105">SYNC</text>
<text x="223.1" y="106.3">HSYNC</text>
<text x="26.8" y="113.8">GNDD</text>
<text x="31" y="108.3">D2</text>
<text x="42.1" y="110.1" transform="rotate(-90 42.1 110.1)">GNDD</text>
<text x="45.8" y="111.4">10uF</text>
<text x="46.9" y="113.3">C8</text>
<text x="53.3" y="112.6">R3</text>
<text x="53.3" y="110.7">3K3</text>
<text x="63.5" y="113.9">NE5532</text>
<text x="65.3" y="111.4">U1B</text>
<text x="130.2" y="109.4">GNDD</text>
<text x="156.4" y="109.4">MAX4395ESD</text>
<text x="157.6" y="113.3">+</text>
<text x="172.7" y="111.4">160R</text>
<text x="172.7" y="113.3">R14</text>
<text x="176.5" y="108.8">GNDD</text>
<text x="209.8" y="112" transform="rotate(-90 209.8 112)">GND</text>
<text x="213.6" y="112" transform="rotate(-90 213.6 112)">GND</text>
<text x="217.4" y="112" transform="rotate(-90 217.4 112)">GND</text>
<text x="223.3" y="108.8">VSYNC</text>
<text x="62.4" y="118.3">+</text>
<text x="83.8" y="116.4">330R</text>
<text x="83.8" y="118.3">R23</text>
<text x="91.6" y="115.2">10uF</text>
<text x="92" y="117.1">C17</text>
<text x="172.7" y="119">910R</text>
<text x="189.5" y="114.3" transform="rotate(-90 189.5 114.3)">C23</text>
<text x="191.4" y="114.3" transform="rotate(-90 191.4 114.3)">100nF</text>
<text x="192" y="119.9">200R</text>
<text x="192.3" y="118.1">R27</text>
<text x="85" y="124.1">C15</text>
<text x="85.8" y="126">22pF</text>
<text x="173.9" y="120.9">R17</text>
<text x="206.4" y="120.5">GNDD</text>
<text x="41.5" y="130.4" transform="rotate(-90 41.5 130.4)">GNDD</text>
<text x="52.7" y="131">3K3</text>
<text x="74.5" y="126.4" transform="rotate(-90 74.5 126.4)">1k</text>
<text x="76.4" y="126.4" transform="rotate(-90 76.4 126.4)">R7</text>
<text x="176.5" y="127.2">GNDD</text>
<text x="200.5" y="131.6" transform="rotate(-90 200.5 131.6)">+</text>
<text x="216.3" y="131.7" transform="rotate(-90 216.3 131.7)">+</text>
<text x="231" y="131.8" transform="rotate(-90 231 131.8)">+</text>
<text x="45.2" y="132.3">10uF</text>
<text x="46.3" y="134.2">C9</text>
<text x="52.7" y="132.9">R4</text>
<text x="206.2" y="136.7" transform="rotate(-90 206.2 136.7)">U7A</text>
<text x="222" y="136.9" transform="rotate(-90 222 136.9)">U7B</text>
<text x="237.3" y="137" transform="rotate(-90 237.3 137)">U7D</text>
<text x="238.1" y="136.9">200R</text>
<text x="246" y="136.8">200R</text>
<text x="261.8" y="133.9" transform="rotate(-90 261.8 133.9)">+</text>
<text x="267.7" y="135.9">C</text>
<text x="204.3" y="141" transform="rotate(-90 204.3 141)">MAX4395ESD</text>
<text x="220.1" y="141.1" transform="rotate(-90 220.1 141.1)">MAX4395ESD</text>
<text x="234.8" y="141.2" transform="rotate(-90 234.8 141.2)">MAX4395ESD</text>
<text x="239.3" y="138.8">R29</text>
<text x="247.2" y="138.7">R28</text>
<text x="265.7" y="143.2" transform="rotate(-90 265.7 143.2)">MAX4395ESD</text>
<text x="267.6" y="139" transform="rotate(-90 267.6 139)">U7C</text>
<text x="92.7" y="150">MAX4395ESD</text>
<text x="103.9" y="146.9">+5VD</text>
<text x="119.5" y="149.4">R26</text>
<text x="119.5" y="147.5">10R</text>
<text x="125.7" y="147">+5VA</text>
<text x="158.4" y="147.5">MD-90SM</text>
<text x="162" y="145">J2</text>
<text x="248.5" y="146.7" transform="rotate(-90 248.5 146.7)">10uF</text>
<text x="250.4" y="146.2" transform="rotate(-90 250.4 146.2)">C26</text>
<text x="112" y="154.3">L1</text>
<text x="143.2" y="153.9">+5VD</text>
<text x="157.4" y="152">1</text>
<text x="157.4" y="154.5">2</text>
<text x="167.6" y="152">7</text>
<text x="167.6" y="154.5">8</text>
<text x="192" y="150.6">R18</text>
<text x="192" y="152.5">75R</text>
<text x="214.1" y="151.2">R19</text>
<text x="214.1" y="153.1">75R</text>
<text x="228.9" y="150.3">R21</text>
<text x="228.9" y="152.2">75R</text>
<text x="259.7" y="153.1">R22</text>
<text x="259.7" y="155">75R</text>
<text x="17.4" y="161.4">C29</text>
<text x="24.9" y="161.4">C28</text>
<text x="32.1" y="161.5">C3</text>
<text x="40.4" y="161.5">C5</text>
<text x="48" y="161.5">C1</text>
<text x="56.3" y="161.5">C4</text>
<text x="63.3" y="161.5">C6</text>
<text x="96" y="159.7">U2E</text>
<text x="96.4" y="157.9" transform="rotate(-90 96.4 157.9)">V+</text>
<text x="102.3" y="160">U7E</text>
<text x="102.7" y="157.9" transform="rotate(-90 102.7 157.9)">V+</text>
<text x="110.4" y="156.8">4.7uH</text>
<text x="120.6" y="159.7">C2</text>
<text x="135.5" y="160.5">NE5532</text>
<text x="135.5" y="157.9">U1C</text>
<text x="135.5" y="157.9" transform="rotate(-90 135.5 157.9)">V+</text>
<text x="157.4" y="157.1">3</text>
<text x="157.4" y="159.6">4</text>
<text x="164.8" y="159.6">MH1</text>
<text x="167.6" y="157.1">9</text>
<text x="245.3" y="156.3" transform="rotate(-90 245.3 156.3)">GNDD</text>
<text x="17.4" y="163.3">100nF</text>
<text x="24.9" y="163.3">100nF</text>
<text x="32.1" y="163.4">100nF</text>
<text x="40.4" y="163.4">100nF</text>
<text x="48" y="163.4">100nF</text>
<text x="56.3" y="163.4">100nF</text>
<text x="63.3" y="163.4">100nF</text>
<text x="70.9" y="162.2">C10</text>
<text x="70.9" y="164.1">10uF</text>
<text x="78.5" y="162.2">C7</text>
<text x="78.5" y="164.1">10uF</text>
<text x="87.5" y="162">C24</text>
<text x="87.5" y="163.9">10uF</text>
<text x="96.4" y="162.4" transform="rotate(-90 96.4 162.4)">V-</text>
<text x="102.7" y="162.4" transform="rotate(-90 102.7 162.4)">V-</text>
<text x="119.2" y="162.6">100nF</text>
<text x="135.5" y="162.4" transform="rotate(-90 135.5 162.4)">V-</text>
<text x="157.4" y="162.2">5</text>
<text x="157.4" y="164.7">6</text>
<text x="164.8" y="162.2">MH2</text>
<text x="164.8" y="164.7">MH3</text>
<text x="92.7" y="169.3">MAX4395ESD</text>
<text x="103.7" y="172.9">GNDD</text>
<text x="172.1" y="169.8">GNDD</text>
<text x="38.7" y="183.1">VDDF</text>
<text x="53.5" y="183.6">L7805</text>
<text x="55.1" y="181.1">U8</text>
<text x="69.1" y="183.7">+5VD</text>
<text x="33.7" y="190.7">C13</text>
<text x="51.7" y="187.6">IN</text>
<text x="57.4" y="191.5" transform="rotate(-90 57.4 191.5)">GND</text>
<text x="57.5" y="187.6">OUT</text>
<text x="63.5" y="190.7">C18</text>
<text x="88.3" y="188.8">H3</text>
<text x="88.3" y="191.4">MountingHole_Pad</text>
<text x="114.3" y="188.2">H1</text>
<text x="114.3" y="190.7">MountingHole_Pad</text>
<text x="139.7" y="188.2">H2</text>
<text x="139.7" y="190.7">MountingHole_Pad</text>
<text x="33.7" y="192.6">10uF</text>
<text x="63.5" y="192.6">4.7uF</text>
<text x="82.3" y="197.1">GNDD</text>
<text x="108.3" y="196.4">GNDD</text>
<text x="133.7" y="196.4">GNDD</text>
<text x="54" y="200.9">GNDD</text>
</g>
<g font-size="1.8" fill="#a90000">
<text x="140.9" y="31.5">12</text>
<text x="153.6" y="34">14</text>
<text x="75.9" y="42" transform="rotate(-90 75.9 42)">8</text>
<text x="140.9" y="36.6">13</text>
<text x="64.1" y="47.4">2</text>
<text x="86.9" y="44.8">1</text>
<text x="86.9" y="47.4">3</text>
<text x="64.1" y="49.9">6</text>
<text x="86.9" y="49.9">5</text>
<text x="86.9" y="52.5">7</text>
<text x="75.9" y="57.2" transform="rotate(-90 75.9 57.2)">4</text>
<text x="102.5" y="65.2">2</text>
<text x="107.7" y="62.3" transform="rotate(-90 107.7 62.3)">1</text>
<text x="107.7" y="69.9" transform="rotate(-90 107.7 69.9)">3</text>
<text x="38.7" y="77.2">6</text>
<text x="38.7" y="74.7">7</text>
<text x="38.7" y="72.1">8</text>
<text x="129.9" y="73.7" transform="rotate(-90 129.9 73.7)">13</text>
<text x="132.5" y="73.7" transform="rotate(-90 132.5 73.7)">12</text>
<text x="155.5" y="75.9">5</text>
<text x="195.5" y="77.2">1</text>
<text x="211.2" y="75" transform="rotate(-90 211.2 75)">17</text>
<text x="215" y="74.4" transform="rotate(-90 215 74.4)">7</text>
<text x="230.5" y="77.2">24</text>
<text x="38.7" y="82.3">4</text>
<text x="38.7" y="79.8">5</text>
<text x="120.6" y="82.3">3</text>
<text x="140.3" y="82.3">14</text>
<text x="155.5" y="81">6</text>
<text x="168.2" y="78.5">7</text>
<text x="195.5" y="79.8">2</text>
<text x="230.5" y="82.3">22</text>
<text x="230.5" y="79.8">23</text>
<text x="38.7" y="89.9">1</text>
<text x="38.7" y="87.4">2</text>
<text x="38.7" y="84.8">3</text>
<text x="120.6" y="87.4">1</text>
<text x="120.6" y="84.8">2</text>
<text x="120.6" y="89.9">6</text>
<text x="140.3" y="89.9">11</text>
<text x="140.3" y="84.8">15</text>
<text x="140.3" y="87.4">16</text>
<text x="195.5" y="84.8">3</text>
<text x="195.5" y="87.4">4</text>
<text x="195.5" y="89.9">5</text>
<text x="230.5" y="89.9">20</text>
<text x="230.5" y="84.8">21</text>
<text x="120.6" y="92.5">7</text>
<text x="120.6" y="95">8</text>
<text x="140.3" y="92.5">10</text>
<text x="140.9" y="95">9</text>
<text x="154.9" y="93.7">10</text>
<text x="195.5" y="95">8</text>
<text x="230.5" y="95">18</text>
<text x="230.5" y="92.5">19</text>
<text x="60.3" y="102">2</text>
<text x="60.3" y="96.9">3</text>
<text x="73" y="99.4">1</text>
<text x="129.9" y="101" transform="rotate(-90 129.9 101)">5</text>
<text x="132.5" y="101" transform="rotate(-90 132.5 101)">4</text>
<text x="155.5" y="98.8">9</text>
<text x="168.2" y="96.3">8</text>
<text x="194.9" y="100.1">10</text>
<text x="195.5" y="97.5">9</text>
<text x="230.5" y="100.1">15</text>
<text x="194.9" y="103.9">11</text>
<text x="230.5" y="107.7">13</text>
<text x="230.5" y="105.2">14</text>
<text x="155.5" y="112.1">3</text>
<text x="60.3" y="117.2">5</text>
<text x="73" y="119.8">7</text>
<text x="155.5" y="117.2">2</text>
<text x="168.2" y="114.7">1</text>
<text x="208.7" y="115.6" transform="rotate(-90 208.7 115.6)">12</text>
<text x="212.5" y="115.6" transform="rotate(-90 212.5 115.6)">16</text>
<text x="216.3" y="115" transform="rotate(-90 216.3 115)">6</text>
<text x="60.3" y="122.3">6</text>
<text x="194.3" y="129.1" transform="rotate(-90 194.3 129.1)">2</text>
<text x="199.4" y="129.1" transform="rotate(-90 199.4 129.1)">3</text>
<text x="210.1" y="129.2" transform="rotate(-90 210.1 129.2)">6</text>
<text x="215.1" y="129.2" transform="rotate(-90 215.1 129.2)">5</text>
<text x="224.8" y="130" transform="rotate(-90 224.8 130)">13</text>
<text x="229.9" y="130" transform="rotate(-90 229.9 130)">12</text>
<text x="255.7" y="131.4" transform="rotate(-90 255.7 131.4)">9</text>
<text x="260.7" y="132" transform="rotate(-90 260.7 132)">10</text>
<text x="196.8" y="141.8" transform="rotate(-90 196.8 141.8)">1</text>
<text x="212.6" y="141.9" transform="rotate(-90 212.6 141.9)">7</text>
<text x="227.3" y="142.7" transform="rotate(-90 227.3 142.7)">14</text>
<text x="258.2" y="144.1" transform="rotate(-90 258.2 144.1)">8</text>
<text x="95.2" y="153.7" transform="rotate(-90 95.2 153.7)">4</text>
<text x="101.6" y="153.7" transform="rotate(-90 101.6 153.7)">4</text>
<text x="134.4" y="153.7" transform="rotate(-90 134.4 153.7)">8</text>
<text x="153.6" y="150.9">1</text>
<text x="153.6" y="153.4">2</text>
<text x="153.6" y="156">3</text>
<text x="171.4" y="150.9">7</text>
<text x="171.4" y="153.4">8</text>
<text x="171.4" y="156">9</text>
<text x="153.6" y="158.5">4</text>
<text x="153.6" y="161">5</text>
<text x="170" y="158.5">MH1</text>
<text x="170" y="161">MH2</text>
<text x="95.2" y="165.8" transform="rotate(-90 95.2 165.8)">11</text>
<text x="101.6" y="165.8" transform="rotate(-90 101.6 165.8)">11</text>
<text x="134.4" y="165.2" transform="rotate(-90 134.4 165.2)">4</text>
<text x="153.6" y="163.6">6</text>
<text x="170" y="163.6">MH3</text>
<text x="49.5" y="186.4">1</text>
<text x="62.2" y="186.4">3</text>
<text x="56.3" y="193.7" transform="rotate(-90 56.3 193.7)">2</text>
</g>
<g font-size="1.8" fill="#0f0f0f">
<text x="174.6" y="33.9">sync</text>
<text x="43.8" y="74.6">Pb</text>
<text x="43.8" y="77.1">Y</text>
<text x="43.8" y="84.7">Pr</text>
<text x="97.8" y="99.3">audio_1</text>
<text x="97.8" y="119.7">audio_2</text>
<text x="146.3" y="155.9">green</text>
<text x="147.5" y="150.8">blue</text>
<text x="174.6" y="150.8">red</text>
<text x="174.6" y="155.9">audio_2</text>
<text x="174.6" y="153.3">audio_1</text>
<text x="142.8" y="158.4">comp_vid</text>
<text x="147.3" y="160.9">sync</text>
<text x="197.1" y="156.6">blue</text>
<text x="212.9" y="157">green</text>
<text x="144.2" y="163.5">audio_1</text>
</g>
<g font-size="1.8" fill="#009600">
<text x="227.6" y="156.1">red</text>
<text x="258.4" y="158.3">comp_vid</text>
</g>
</svg>
